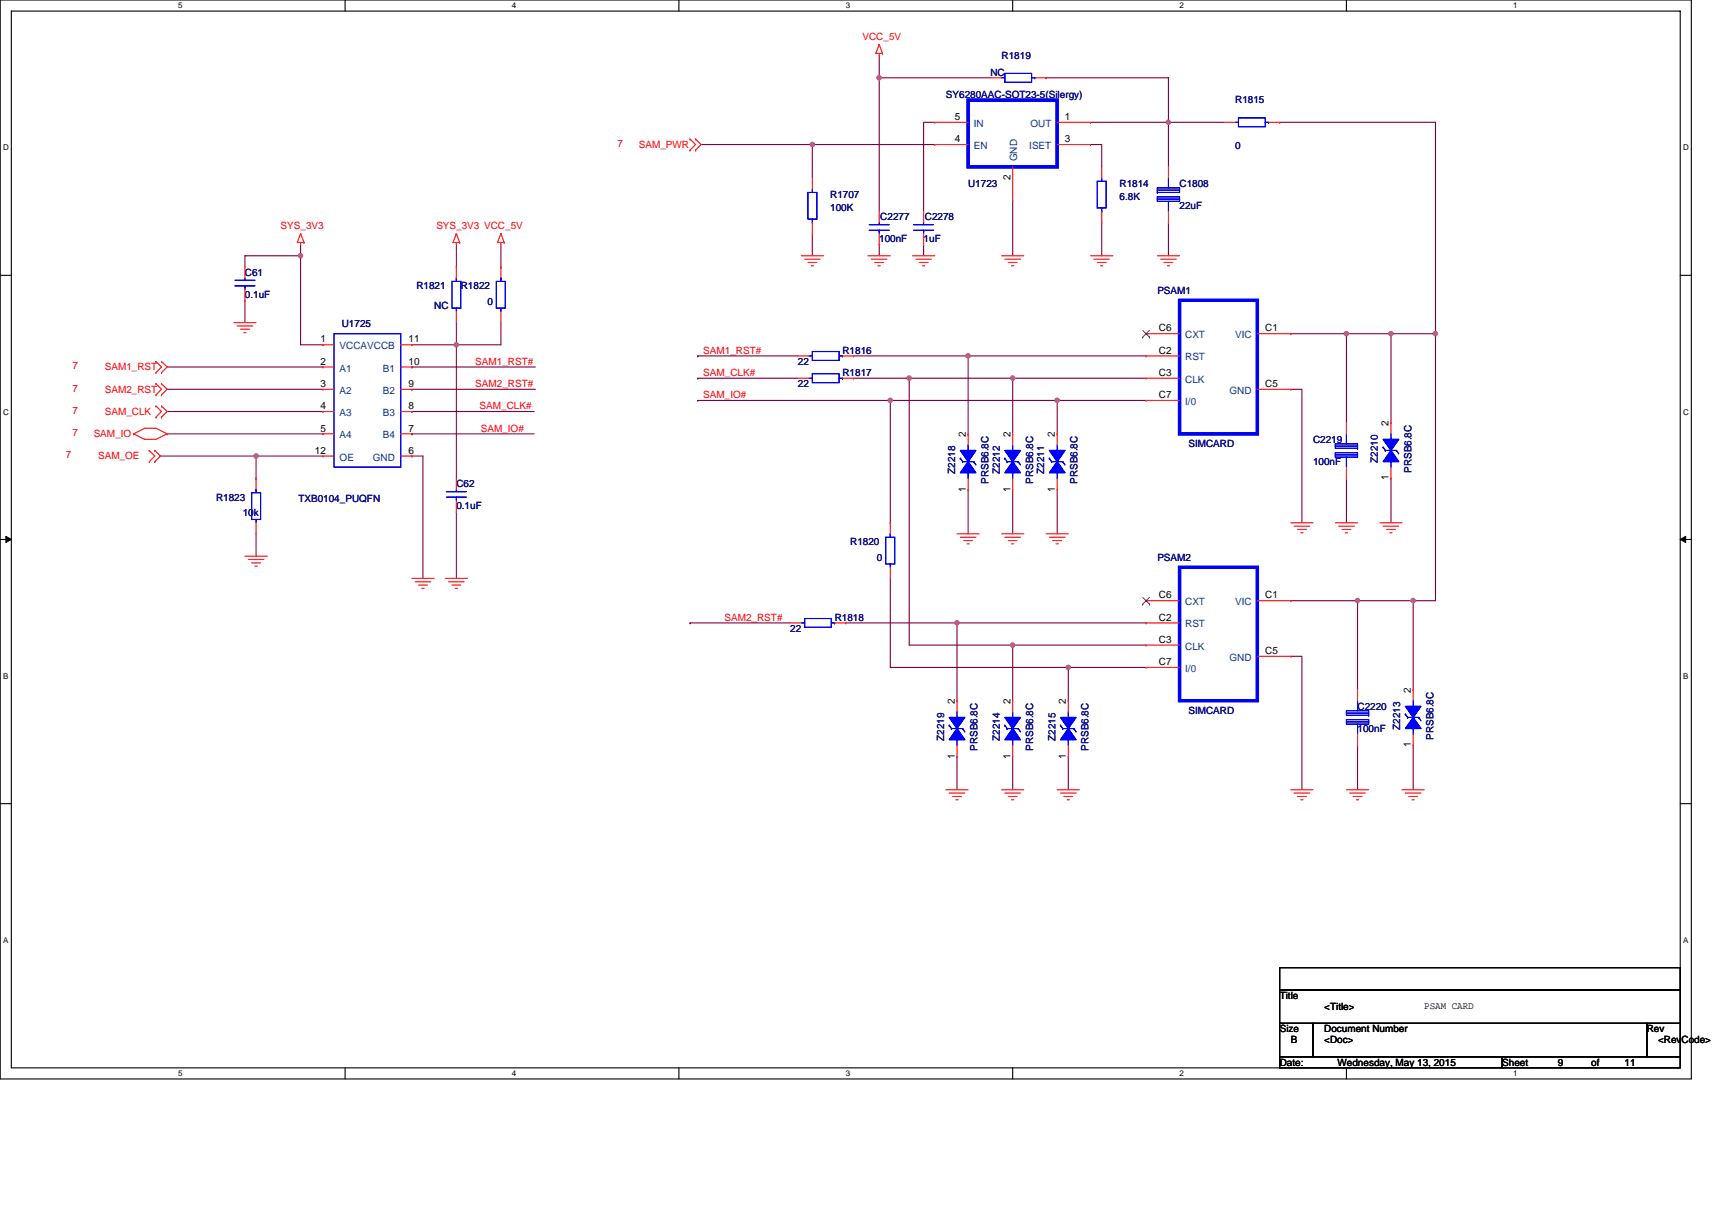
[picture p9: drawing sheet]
<svg xmlns="http://www.w3.org/2000/svg" width="297mm" height="210mm" viewBox="0 0 297 210" stroke-linecap="round" stroke-linejoin="round" font-family="sans-serif">
<path d="M0 0h293.5v187.2h-293.5zM2 1.9h289.5v183.4h-289.5z" fill="none" stroke="#000" stroke-width=".19"/>
<g fill="#fff">
<path d="M30.9 .2h.8v1.6h-.8z"/>
<path d="M30.9 185.5h.8v1.6h-.8z"/>
</g>
<path d="M59.9 0v1.9M59.9 185.3v1.9" fill="none" stroke="#000" stroke-width=".19"/>
<g fill="#fff">
<path d="M88.8 .2h.8v1.6h-.8z"/>
<path d="M88.8 185.5h.8v1.6h-.8z"/>
</g>
<path d="M117.8 0v1.9M117.8 185.3v1.9" fill="none" stroke="#000" stroke-width=".19"/>
<g fill="#fff">
<path d="M146.7 .2h.8v1.6h-.8z"/>
<path d="M146.7 185.5h.8v1.6h-.8z"/>
</g>
<path d="M175.7 0v1.9M175.7 185.3v1.9" fill="none" stroke="#000" stroke-width=".19"/>
<g fill="#fff">
<path d="M204.7 .2h.7v1.6h-.7z"/>
<path d="M204.7 185.5h.7v1.6h-.7z"/>
</g>
<path d="M233.6 0v1.9M233.6 185.3v1.9" fill="none" stroke="#000" stroke-width=".19"/>
<g fill="#fff">
<path d="M262.6 .2h.7v1.6h-.7z"/>
<path d="M262.6 185.5h.7v1.6h-.7z"/>
<path d="M.5 24.8h1v1.6h-1z"/>
<path d="M292 24.8h1v1.6h-1z"/>
<path d="M.5 70.7h1v1.5h-1z"/>
<path d="M292 70.7h1v1.5h-1z"/>
</g>
<path d="M0 47.8h2M291.5 47.8h2" fill="none" stroke="#000" stroke-width=".19"/>
<g fill="#fff">
<path d="M.5 116.5h.9v1.6h-.9z"/>
<path d="M292 116.5h.9v1.6h-.9z"/>
</g>
<path d="M0 93.6h2M291.5 93.6h2" fill="none" stroke="#000" stroke-width=".19"/>
<path d="M1 93.1l1 .5-1 .5zM291.5 93.6l1-.5v1z" fill="#000" stroke="#000" stroke-width=".17"/>
<g fill="#fff">
<path d="M.5 162.4h.9v1.5h-.9z"/>
<path d="M292 162.4h.9v1.5h-.9z"/>
</g>
<path d="M0 139.5h2M291.5 139.5h2M222 167.9h69.5v3.9h-69.5zM222 171.8h69.5v5.8h-69.5zM222 177.6h5.8v5.8h-5.8zM227.8 177.6h57.9v5.8h-57.9zM285.7 177.6h5.8v5.8h-5.8zM222 183.4h38.6v1.9h-38.6zM260.6 183.4h30.9v1.9h-30.9z" fill="none" stroke="#000" stroke-width=".19"/>
<g fill="none" stroke="#800040" stroke-width=".19">
<path d="M152.5 13.5h.1M152.5 13.5h19.3M152.5 9.7v3.8M152.5 13.5v23.2M181.5 13.5h21.2v7.7M121.6 25.1h19.3v5.8M140.9 25.1h.1M140.9 25.1h21.3M162.2 21.2h-2v15.5M175.7 34.7v9.7M189.2 25.1h2v3.9M189.2 21.2h13.5"/>
<path d="M191.2 38.6v5.8M202.7 21.2h.1M202.7 21.2v7.8M202.7 38.6v5.8M202.7 21.2h9.7M222 21.2h27.1v36.7M42.5 52.1v3.9M52.2 44.4h.1M52.2 44.4v15.4h3.8M52.2 44.4h-9.7v1.9M52.2 42.5v1.9M79.2 59.8h.1"/>
<path d="M79.2 56v3.8h-7.7M79.2 42.5v3.8M79.2 59.8v23.2M86.9 56v3.8h-7.7M86.9 42.5v3.8M140.9 40.5v3.9M152.5 42.5v1.9M160.2 42.5v1.9M224 57.9h9.6M233.6 57.9h.1M233.6 57.9h7.7M233.6 57.9v15.4"/>
<path d="M241.3 57.9h.1M241.3 57.9h7.8M241.3 57.9v15.4M249.1 57.9h.1M249.1 57.9v46.3h-3.9M27.8 79.1h16.6M29 67.6h27M29 71.4h27M29 75.3h27M29 63.7h27M44.4 79.1h.1M44.4 79.1h11.6"/>
<path d="M44.4 79.1v3.9M71.5 79.1h1.9v21.3M71.5 71.4h.1M71.5 75.3h.1M71.5 63.7h.1M71.5 67.6h.1M71.5 79.1h.1M71.5 71.4h21.2M71.5 75.3h21.2M71.5 63.7h21.4M71.5 67.6h21.4M121.1 61.8h.1"/>
<path d="M121.1 65.6h.1M121.1 69.5h.1M121.1 65.6h17.3M121.1 61.8h17.3M121.1 69.5h33.4M148.1 61.8h19.9M148.1 65.6h9.7M154.5 69.5v21.2M154.5 69.5h28.9v5.8M154.5 69.5h.1M157.8 65.6h.1M157.8 65.6v46.4h17.9"/>
<path d="M157.8 65.6h17.9v9.7M168 61.8h30.9M168 61.8h.1M168 61.8v13.5M175.7 65.6h.1M175.7 65.6h23.2M183.4 69.5h.1M183.4 69.5h15.5M224 67.6h1.9v23.1M44.4 92.6v3.9M79.2 88.8v11.6M168 84.9v7.7"/>
<path d="M175.7 84.9v7.7M183.4 84.9v7.7M233.6 83v7.7M241.3 83v7.7M119.7 108.1h.1M119.7 108.1h17.4M146.7 108.1h19.3M154.5 100.4v15.4h30.9v5.8M166 108.1h32.9M166 108.1h.1M166 108.1v13.5M175.7 112h23.2"/>
<path d="M175.7 112h.1M175.7 112v9.6M185.4 115.8h.1M185.4 115.8h13.5M224 104.2h11.5M224 113.9h1.9v23.2M235.5 104.2h.1M235.5 104.2h9.7M235.5 104.2v15.5M245.2 104.2h.1M245.2 104.2v15.5M166 131.3v5.8"/>
<path d="M175.7 131.3v5.8M185.4 131.3v5.8M235.5 129.3v7.8M245.2 129.3v7.8"/>
</g>
<g fill="#f0f" stroke="#f0f" stroke-width=".19">
<circle cx="52.1" cy="44.4" r=".38"/>
<circle cx="79.2" cy="59.8" r=".38"/>
<circle cx="152.5" cy="13.5" r=".38"/>
<circle cx="140.9" cy="25.1" r=".38"/>
<circle cx="202.7" cy="21.2" r=".38"/>
<circle cx="175.7" cy="65.6" r=".38"/>
<circle cx="168" cy="61.8" r=".38"/>
<circle cx="233.6" cy="57.9" r=".38"/>
<circle cx="241.3" cy="57.9" r=".37"/>
<circle cx="166" cy="108.1" r=".38"/>
<circle cx="235.5" cy="104.2" r=".38"/>
<circle cx="245.2" cy="104.2" r=".38"/>
<circle cx="249" cy="57.9" r=".38"/>
<circle cx="157.7" cy="65.6" r=".38"/>
<circle cx="185.3" cy="115.8" r=".38"/>
<circle cx="183.4" cy="69.5" r=".38"/>
<circle cx="44.4" cy="79.1" r=".38"/>
<circle cx="175.7" cy="111.9" r=".38"/>
<circle cx="154.5" cy="69.5" r=".38"/>
</g>
<g fill="none" stroke="#f00" stroke-width=".19">
<path d="M152.5 7.7l-.5 1.6h1.1M152.5 9.3v.4M152.5 7.7h.1M152.5 7.7l.6 1.6M153.1 9.3h.1M171.8 13.5h2M179.6 13.5h1.9M181.5 13.5h.1M119.7 26.1h.1M119.7 24.1h.1M119.7 24.1l1 1-1 1M120.7 24.1h.1"/>
<path d="M120.7 26.1h.1M120.7 24.1l.9 1-.9 1M140.9 30.9v1.9M140.9 38.6v1.9M152.5 36.7v1.9M160.2 36.7v1.9M162.2 25.1h.1M162.2 21.2h.1M162.2 21.2h5.8M162.2 25.1h5.8M175.7 34.7h.1M175.7 29v5.7"/>
<path d="M183.4 21.2h5.8M183.4 25.1h5.8M189.2 21.2h.1M189.2 25.1h.1M191.2 29v1.9M191.2 38.6h.1M191.2 36.7v1.9M202.7 29v1.9M202.7 38.6h.1M202.7 36.7v1.9M212.4 21.2h1.9M220.1 21.2h1.9"/>
<path d="M222 21.2h.1M40.6 56h3.8M41.1 56.6h2.8M41.7 57.1h1.6M42.3 57.7h.4M42.5 46.3v2M42.5 52.1h.1M42.5 50.2v1.9M52.2 40.5l-.6 1.6h1.1M52.2 42.1v.4M52.2 40.5h.1M52.2 40.5l.5 1.6"/>
<path d="M52.7 42.1h.1M56 59.8h.1M56 59.8h2M69.5 59.8h2M71.5 59.8h.1M79.2 40.5l-.6 1.6h1.2M79.2 42.1v.4M79.2 40.5h.1M79.2 54v2M79.2 46.3h.1M79.2 40.5l.6 1.6M79.2 46.3v2"/>
<path d="M79.8 42.1h.1M86.9 40.5l-.6 1.6h1.2M86.9 42.1v.4M86.9 40.5h.1M86.9 54v2M86.9 46.3h.1M86.9 40.5l.6 1.6M86.9 46.3v2M87.5 42.1h.1M139 44.4h3.9M139.6 45h2.7M140.2 45.6h1.5"/>
<path d="M140.8 46.1h.4M140.9 40.5h.1M150.6 44.4h3.9M151.2 45h2.7M151.8 45.6h1.5M152.3 46.1h.4M152.5 42.5h.1M152.5 40.5v2M158.3 44.4h3.9M158.9 45h2.7M159.5 45.6h1.5M160.1 46.1h.4"/>
<path d="M160.2 42.5h.1M160.2 40.5v2M173.8 44.4h3.8M174.3 45h2.8M174.9 45.6h1.6M175.5 46.1h.4M189.2 44.4h3.9M189.8 45h2.7M190.4 45.6h1.5M190.9 46.1h.4M198.9 57.9h.1M198.9 57.9h5.8"/>
<path d="M200.8 44.4h3.9M201.4 45h2.7M201.9 45.6h1.6M202.5 46.1h.4M218.2 57.9h5.8M224 57.9h.1M23.2 75.3l1.9-1h2l1.9 1M23.2 75.3h.1M23.2 75.3l1.9 .9h2l1.9-.9M25.9 78.2h.1M25.9 78.2l1 .9-1 1M26.9 78.2h.1"/>
<path d="M26.9 78.2l.9 .9-.9 1M27.1 68.5h.1M27.1 66.6h.1M27.1 72.4h.1M27.1 70.5h.1M27.1 64.7h.1M27.1 62.7h.1M27.1 66.6l.9 1-.9 .9M27.1 70.5l.9 .9-.9 1M27.1 62.7l.9 1-.9 1M28 66.6h.1M28 68.5h.1"/>
<path d="M28 70.5h.1M28 72.4h.1M28 62.7h.1M28 64.7h.1M28 66.6l1 1-1 .9M28 70.5l1 .9-1 1M28 62.7l1 1-1 1M29 75.3h.1M56 63.7h.1M56 67.6h.1M56 71.4h.1M56 75.3h.1"/>
<path d="M56 79.1h.1M56 67.6h2M56 63.7h2M56 71.4h2M56 75.3h2M56 79.1h2M69.5 67.6h2M69.5 63.7h2M69.5 71.4h2M69.5 75.3h2M69.5 79.1h2M71.5 79.1h.1"/>
<path d="M71.5 67.6h.1M71.5 71.4h.1M71.5 63.7h.1M71.5 75.3h.1M138.4 61.8h2M138.4 65.6h2M146.2 61.8h1.9M146.2 65.6h1.9M148.1 61.8h.1M148.1 65.6h.1M168 75.3h.1M168 75.3v1.9"/>
<path d="M175.7 75.3h.1M175.7 75.3v1.9M183.4 75.3h.1M183.4 75.3v1.9M198.9 61.8h.1M198.9 65.6h.1M198.9 69.5h.1M198.9 61.8h5.8M198.9 65.6h5.8M198.9 69.5h5.8M218.2 67.6h5.8M224 67.6h.1"/>
<path d="M233.6 73.3v2M241.3 73.3h.1M241.3 73.3v2M25.9 80.1h.1M26.9 80.1h.1M42.5 96.5h3.9M43.1 97.1h2.7M43.7 97.7h1.5M44.2 98.3h.4M44.4 90.7v1.9M44.4 83h.1M44.4 83v1.9"/>
<path d="M79.2 83v1.9M79.2 88.8h.1M79.2 86.9v1.9M154.5 98.4v2M154.5 90.7h.1M154.5 90.7v1.9M166 92.6h3.9M166.6 93.2h2.7M167.2 93.8h1.6M167.8 94.4h.4M168 84.9h.1M168 83v1.9"/>
<path d="M173.8 92.6h3.8M174.3 93.2h2.8M174.9 93.8h1.6M175.5 94.4h.4M175.7 84.9h.1M175.7 83v1.9M181.5 92.6h3.9M182.1 93.2h2.7M182.6 93.8h1.6M183.2 94.4h.4M183.4 84.9h.1M183.4 83v1.9"/>
<path d="M224 90.7h3.8M224.5 91.3h2.7M225.1 91.9h1.6M225.7 92.5h.4M231.7 90.7h3.8M232.3 91.3h2.7M232.9 91.9h1.5M233.4 92.5h.4M233.6 83h.1M233.6 81.1v1.9M239.4 90.7h3.9M240 91.3h2.7"/>
<path d="M240.6 91.9h1.5M241.1 92.5h.4M241.3 83h.1M241.3 81.1v1.9M71.5 100.4h3.8M72 101h2.7M72.6 101.5h1.6M73.2 102.1h.4M77.3 100.4h3.8M77.8 101h2.7M78.4 101.5h1.5M79 102.1h.4"/>
<path d="M137.1 108.1h1.9M144.8 108.1h1.9M146.7 108.1h.1M198.9 108.1h.1M198.9 112h.1M198.9 104.2h.1M198.9 115.8h.1M198.9 108.1h5.8M198.9 104.2h5.8M198.9 112h5.8M198.9 115.8h5.8M218.2 104.2h5.8"/>
<path d="M218.2 113.9h5.8M224 104.2h.1M224 113.9h.1M235.5 119.7v1.9M245.2 119.7h.1M245.2 119.7v1.9M164.1 137.1h3.9M164.7 137.6h2.7M165.3 138.2h1.5M165.9 138.8h.3M166 131.3h.1M166 121.6h.1"/>
<path d="M166 121.6v1.9M166 129.3v2M173.8 137.1h3.8M174.3 137.6h2.8M174.9 138.2h1.6M175.5 138.8h.4M175.7 131.3h.1M175.7 121.6h.1M175.7 121.6v1.9M175.7 129.3v2M183.4 137.1h3.9M184 137.6h2.7"/>
<path d="M184.6 138.2h1.5M185.2 138.8h.3M185.4 131.3h.1M185.4 121.6h.1M185.4 121.6v1.9M185.4 129.3v2M224 137.1h3.8M224.5 137.6h2.7M225.1 138.2h1.6M225.7 138.8h.4M233.6 137.1h3.9M234.2 137.6h2.7"/>
<path d="M234.8 138.2h1.5M235.3 138.8h.4M235.5 129.3h.1M235.5 127.4v1.9M243.3 137.1h3.8M243.8 137.6h2.7M244.4 138.2h1.6M245 138.8h.4M245.2 129.3h.1M245.2 127.4v1.9"/>
</g>
<g fill="#00f" stroke="#00f" stroke-width=".19">
<path d="M168 80.1l1.3 1.9h-2.7z" fill-rule="evenodd"/>
<path d="M166.6 78.2h2.7l-1.3 1.9z" fill-rule="evenodd"/>
<path d="M168 80.1l1.3 1.9h-2.7z" fill-rule="evenodd"/>
<path d="M166.6 78.2h2.7l-1.3 1.9z" fill-rule="evenodd"/>
<path d="M175.7 126.4l1.4 2h-2.8z" fill-rule="evenodd"/>
<path d="M174.3 124.5h2.8l-1.4 1.9z" fill-rule="evenodd"/>
<path d="M175.7 126.4l1.4 2h-2.8z" fill-rule="evenodd"/>
<path d="M174.3 124.5h2.8l-1.4 1.9z" fill-rule="evenodd"/>
<path d="M185.4 126.4l1.3 2h-2.7z" fill-rule="evenodd"/>
<path d="M184 124.5h2.7l-1.3 1.9z" fill-rule="evenodd"/>
<path d="M185.4 126.4l1.3 2h-2.7z" fill-rule="evenodd"/>
<path d="M184 124.5h2.7l-1.3 1.9z" fill-rule="evenodd"/>
<path d="M241.3 78.2l1.4 1.9h-2.7z" fill-rule="evenodd"/>
<path d="M240 76.2h2.7l-1.4 2z" fill-rule="evenodd"/>
<path d="M241.3 78.2l1.4 1.9h-2.7z" fill-rule="evenodd"/>
<path d="M240 76.2h2.7l-1.4 2z" fill-rule="evenodd"/>
<path d="M166 126.4l1.4 2h-2.7z" fill-rule="evenodd"/>
<path d="M164.7 124.5h2.7l-1.4 1.9z" fill-rule="evenodd"/>
<path d="M166 126.4l1.4 2h-2.7z" fill-rule="evenodd"/>
<path d="M164.7 124.5h2.7l-1.4 1.9z" fill-rule="evenodd"/>
<path d="M183.4 80.1l1.4 1.9h-2.7z" fill-rule="evenodd"/>
<path d="M182.1 78.2h2.7l-1.4 1.9z" fill-rule="evenodd"/>
<path d="M183.4 80.1l1.4 1.9h-2.7z" fill-rule="evenodd"/>
<path d="M182.1 78.2h2.7l-1.4 1.9z" fill-rule="evenodd"/>
<path d="M175.7 80.1l1.4 1.9h-2.8z" fill-rule="evenodd"/>
<path d="M174.3 78.2h2.8l-1.4 1.9z" fill-rule="evenodd"/>
<path d="M175.7 80.1l1.4 1.9h-2.8z" fill-rule="evenodd"/>
<path d="M174.3 78.2h2.8l-1.4 1.9z" fill-rule="evenodd"/>
<path d="M245.2 124.5l1.3 1.9h-2.7z" fill-rule="evenodd"/>
<path d="M243.8 122.6h2.7l-1.3 1.9z" fill-rule="evenodd"/>
<path d="M245.2 124.5l1.3 1.9h-2.7z" fill-rule="evenodd"/>
<path d="M243.8 122.6h2.7l-1.3 1.9z" fill-rule="evenodd"/>
</g>
<g fill="none" stroke="#00f" stroke-width=".19">
<path d="M173.8 13.5h.5M174.3 12.7h4.7v1.6h-4.7zM179 13.5h.6M179.6 13.5h.1M140.2 33.4h1.5v4.6h-1.5zM140.9 32.8v.6M140.9 38.6h.1M140.9 38v.6M150.8 40h3.5M150.8 39h3.5M152.5 38.6v.4M152.5 40h.1"/>
<path d="M152.5 40v.5M158.5 40h3.5M158.5 39h3.5M160.2 38.6v.4M160.2 40h.1M160.2 40v.5M190.4 31.5h1.5v4.6h-1.5zM191.2 30.9v.6M191.2 36.7h.1M191.2 36.1v.6M200.8 34.2h3.9v.7h-3.9zM200.8 34.5h3.9"/>
<path d="M200.8 32.6h3.9v.8h-3.9zM200.8 33h3.9M200.8 33.4h.1M202.7 30.9v1.7M202.7 34.9v1.8M214.3 21.2h.6M214.9 20.5h4.6v1.5h-4.6zM219.5 21.2h.6M220.1 21.2h.1M40.8 49.6h3.4M40.8 48.6h3.4M42.5 48.3v.3"/>
<path d="M42.5 49.6h.1M42.5 49.6v.6M58 57.9h11.5v23.2h-11.5zM78.4 48.8h1.5v4.7h-1.5zM79.2 53.5v.5M79.2 48.3h.1M79.2 48.3v.5M86.1 48.8h1.6v4.7h-1.6zM86.9 53.5v.5M86.9 48.3h.1M86.9 48.3v.5M140.4 61.8h.5"/>
<path d="M140.4 65.6h.5M140.9 61h4.7v1.5h-4.7zM140.9 64.9h4.7v1.5h-4.7zM145.6 61.8h.6M145.6 65.6h.6M146.2 61.8h.1M146.2 65.6h.1M166.6 79.5h.1M166.6 79.5l.4 .6M168 77.2v1.9M174.3 79.5h.1M174.3 79.5l.4 .6"/>
<path d="M175.7 77.2v1.9M182.1 79.5h.1M182.1 79.5l.4 .6M183.4 77.2v1.9M231.7 78.6h3.8v.7h-3.8zM231.7 79h3.8M231.7 77h3.8v.8h-3.8zM231.7 77.4h3.8M233.6 75.3v1.7M233.6 79.3v1.8M235.5 77.8h.1M240 77.6h.1"/>
<path d="M240 77.6l.4 .6M240.4 78.2h.1M240.4 78.2h1.9M241.3 79.1v2M241.3 75.3v1.9M242.3 78.2h.1M242.3 78.2l.4 .6M43.7 85.5h1.5v4.6h-1.5zM44.4 90.1v.6M44.4 84.9h.1M44.4 84.9v.6M77.4 86.3h3.5"/>
<path d="M77.4 85.3h3.5M79.2 84.9v.4M79.2 86.3h.1M79.2 86.3v.6M153.7 93.2h1.5v4.7h-1.5zM154.5 97.9v.5M154.5 92.6h.1M154.5 92.6v.6M167 80.1h.1M167 80.1h1.9M168 81.1v1.9M168.9 80.1h.1"/>
<path d="M168.9 80.1l.4 .6M174.7 80.1h.1M174.7 80.1h2M175.7 81.1v1.9M176.7 80.1h.1M176.7 80.1l.4 .6M182.5 80.1h.1M182.5 80.1h1.9M183.4 81.1v1.9M184.4 80.1h.1M184.4 80.1l.4 .6M139 108.1h.6"/>
<path d="M139.6 107.3h4.6v1.6h-4.6zM144.2 108.1h.6M144.8 108.1h.1M164.7 125.9h.1M164.7 125.9l.4 .5M165.1 126.4h.1M165.1 126.4h1.9M166 127.4v1.9M166 123.5v2M167 126.4h.1M167 126.4l.4 .6M174.3 125.9h.1"/>
<path d="M174.3 125.9l.4 .5M174.7 126.4h.1M174.7 126.4h2M175.7 127.4v1.9M175.7 123.5v2M176.7 126.4h.1M176.7 126.4l.4 .6M184 125.9h.1M184 125.9l.4 .5M184.4 126.4h.1M184.4 126.4h1.9M185.4 127.4v1.9"/>
<path d="M185.4 123.5v2M186.3 126.4h.1M186.3 126.4l.4 .6M233.6 124.9h3.9v.8h-3.9zM233.6 125.3h3.9M233.6 123.3h3.9v.8h-3.9zM233.6 123.7h3.9M235.5 121.6v1.7M235.5 125.7v1.7M237.5 124.1h.1M243.8 123.9h.1M243.8 123.9l.4 .6"/>
<path d="M244.2 124.5h.1M244.2 124.5h2M245.2 125.5v1.9M245.2 121.6v1.9M246.2 124.5h.1M246.2 124.5l.3 .6"/>
</g>
<path d="M168 17.4h15.4v11.6h-15.4zM204.7 52.1h13.5v23.2h-13.5zM204.7 98.4h13.5v23.2h-13.5z" fill="none" stroke="#00f" stroke-width=".57"/>
<path d="M198.3 58.5h.1M198.3 57.3l1.1 1.2M199.4 57.3l-1.1 1.2M199.4 58.5h.1M198.3 104.8h.1M198.3 103.7l1.1 1.1M199.4 103.7l-1.1 1.1M199.4 104.8h.1" fill="none" stroke="#804000" stroke-width=".17"/>
<g font-size="1.7" fill="#f00">
<text x="149.6" y="6.9">VCC_5V</text>
<text x="107.2" y="25.5">7</text>
<text x="110.8" y="25.7">SAM_PWR</text>
<text x="48.7" y="39.8">SYS_3V3</text>
<text x="75.7" y="39.8">SYS_3V3 VCC_5V</text>
<text x="12.6" y="64.1">7</text>
<text x="18.2" y="64.3">SAM1_RST</text>
<text x="82.5" y="63.3">SAM1_RST#</text>
<text x="122" y="61.4">SAM1_RST#</text>
<text x="122" y="65.3">SAM_CLK#</text>
<text x="12.6" y="67.9">7</text>
<text x="12.6" y="71.8">7</text>
<text x="18.2" y="68.1">SAM2_RST</text>
<text x="82.5" y="67.2">SAM2_RST#</text>
<text x="83.2" y="71">SAM_CLK#</text>
<text x="122" y="69.1">SAM_IO#</text>
<text x="12.6" y="75.7">7</text>
<text x="16.3" y="75.9">SAM_IO</text>
<text x="18.2" y="72">SAM_CLK</text>
<text x="83.4" y="74.9">SAM_IO#</text>
<text x="11.4" y="79.5">7</text>
<text x="17" y="79.7">SAM_OE</text>
<text x="125.7" y="107.7">SAM2_RST#</text>
</g>
<g font-size="1.7" fill="#000080">
<text x="173.8" y="10.2">R1819</text>
<text x="164.1" y="17">SY6280AAC-SOT23-5(Silergy)</text>
<text x="171.8" y="13.1">NC</text>
<text x="214.3" y="17.9">R1815</text>
<text x="214.3" y="25.9">0</text>
<text x="144" y="34.4">R1707</text>
<text x="168" y="32.4">U1723</text>
<text x="194.2" y="32.4">R1814</text>
<text x="194.2" y="34.7">6.8K</text>
<text x="204.7" y="32.4">C1808</text>
<text x="144" y="36.7">100K</text>
<text x="152.7" y="38.2">C2277</text>
<text x="160.5" y="38.2">C2278</text>
<text x="204.7" y="36.3">22uF</text>
<text x="42.5" y="47.9">C61</text>
<text x="152.5" y="42.1">100nF</text>
<text x="160.2" y="42.1">1uF</text>
<text x="42.5" y="51.7">0.1uF</text>
<text x="72.2" y="50.2">R1821</text>
<text x="75.3" y="53.7">NC</text>
<text x="79.9" y="50.2">R1822</text>
<text x="84.6" y="52.9">0</text>
<text x="200.8" y="51">PSAM1</text>
<text x="59.3" y="56.7">U1725</text>
<text x="138.4" y="63.3">22</text>
<text x="146.2" y="61.4">R1816</text>
<text x="146.2" y="65.2">R1817</text>
<text x="138.4" y="67.2">22</text>
<text x="206.2" y="77.6">SIMCARD</text>
<text x="227.8" y="76.8">C2219</text>
<text x="165.7" y="82.2" transform="rotate(-90 165.7 82.2)">Z2218</text>
<text x="171.5" y="84" transform="rotate(-90 171.5 84)">PRSB6.8C</text>
<text x="173.5" y="82.2" transform="rotate(-90 173.5 82.2)">Z2212</text>
<text x="179.2" y="84" transform="rotate(-90 179.2 84)">PRSB6.8C</text>
<text x="181.2" y="82.2" transform="rotate(-90 181.2 82.2)">Z2211</text>
<text x="187" y="84" transform="rotate(-90 187 84)">PRSB6.8C</text>
<text x="227.8" y="80.7">100nF</text>
<text x="239.1" y="80.3" transform="rotate(-90 239.1 80.3)">Z2210</text>
<text x="244.9" y="82" transform="rotate(-90 244.9 82)">PRSB6.8C</text>
<text x="37.5" y="86.9">R1823</text>
<text x="42.1" y="89.6">10k</text>
<text x="51.8" y="87.1">TXB0104_PUQFN</text>
<text x="79.2" y="84.5">C62</text>
<text x="79.2" y="88.4">0.1uF</text>
<text x="147.5" y="94.6">R1820</text>
<text x="152.1" y="97.3">0</text>
<text x="200.8" y="97.3">PSAM2</text>
<text x="144.8" y="107.7">R1818</text>
<text x="137.1" y="109.6">22</text>
<text x="206.2" y="123.9">SIMCARD</text>
<text x="235.5" y="123.1">C2220</text>
<text x="163.8" y="128.6" transform="rotate(-90 163.8 128.6)">Z2219</text>
<text x="169.6" y="130.3" transform="rotate(-90 169.6 130.3)">PRSB6.8C</text>
<text x="173.5" y="128.6" transform="rotate(-90 173.5 128.6)">Z2214</text>
<text x="179.2" y="130.3" transform="rotate(-90 179.2 130.3)">PRSB6.8C</text>
<text x="183.1" y="128.6" transform="rotate(-90 183.1 128.6)">Z2215</text>
<text x="188.9" y="130.3" transform="rotate(-90 188.9 130.3)">PRSB6.8C</text>
<text x="235.5" y="127">100nF</text>
<text x="242.9" y="126.6" transform="rotate(-90 242.9 126.6)">Z2213</text>
<text x="248.7" y="128.4" transform="rotate(-90 248.7 128.4)">PRSB6.8C</text>
</g>
<g font-size="1.7">
<text x="165.6" y="20.8">5</text>
<text x="184.8" y="20.8">1</text>
<text x="165.6" y="24.7">4</text>
<text x="184.8" y="24.7">3</text>
<text x="175.3" y="31.3" transform="rotate(-90 175.3 31.3)">2</text>
<text x="55.6" y="59.4">1</text>
<text x="70.9" y="59.4">11</text>
<text x="201.1" y="57.5">C6</text>
<text x="219.5" y="57.5">C1</text>
<text x="55.6" y="63.3">2</text>
<text x="70.9" y="63.3">10</text>
<text x="201.1" y="61.4">C2</text>
<text x="201.1" y="65.2">C3</text>
<text x="55.6" y="67.2">3</text>
<text x="55.6" y="71">4</text>
<text x="70.9" y="67.2">9</text>
<text x="70.9" y="71">8</text>
<text x="201.1" y="69.1">C7</text>
<text x="219.5" y="67.2">C5</text>
<text x="55.6" y="74.9">5</text>
<text x="70.9" y="74.9">7</text>
<text x="167.6" y="75.9" transform="rotate(-90 167.6 75.9)">2</text>
<text x="175.3" y="75.9" transform="rotate(-90 175.3 75.9)">2</text>
<text x="183" y="75.9" transform="rotate(-90 183 75.9)">2</text>
<text x="240.9" y="73.9" transform="rotate(-90 240.9 73.9)">2</text>
<text x="54.6" y="78.7">12</text>
<text x="70.9" y="78.7">6</text>
<text x="240.9" y="83.4" transform="rotate(-90 240.9 83.4)">1</text>
<text x="167.6" y="85.3" transform="rotate(-90 167.6 85.3)">1</text>
<text x="175.3" y="85.3" transform="rotate(-90 175.3 85.3)">1</text>
<text x="183" y="85.3" transform="rotate(-90 183 85.3)">1</text>
<text x="201.1" y="107.7">C2</text>
<text x="201.1" y="103.8">C6</text>
<text x="219.5" y="103.8">C1</text>
<text x="201.1" y="111.5">C3</text>
<text x="219.5" y="113.5">C5</text>
<text x="201.1" y="115.4">C7</text>
<text x="165.6" y="122.2" transform="rotate(-90 165.6 122.2)">2</text>
<text x="175.3" y="122.2" transform="rotate(-90 175.3 122.2)">2</text>
<text x="185" y="122.2" transform="rotate(-90 185 122.2)">2</text>
<text x="244.8" y="120.2" transform="rotate(-90 244.8 120.2)">2</text>
<text x="165.6" y="131.6" transform="rotate(-90 165.6 131.6)">1</text>
<text x="175.3" y="131.6" transform="rotate(-90 175.3 131.6)">1</text>
<text x="185" y="131.6" transform="rotate(-90 185 131.6)">1</text>
<text x="244.8" y="129.7" transform="rotate(-90 244.8 129.7)">1</text>
<text x="222" y="173.4">Title</text>
<text x="222" y="179.1">Size</text>
<text x="229.8" y="179.1">Document Number</text>
<text x="229.8" y="175.3">&lt;Title&gt;</text>
<text x="247.1" y="175.1">PSAM CARD</text>
<text x="285.7" y="179.1">Rev</text>
<text x="222" y="184.9">Date:</text>
<text x="224" y="181.1">B</text>
<text x="229.8" y="181.1">&lt;Doc&gt;</text>
<text x="232.1" y="184.9">Wednesday, May 13, 2015</text>
<text x="260.6" y="184.9">Sheet</text>
<text x="270.3" y="184.9">9</text>
<text x="276.1" y="184.9">of</text>
<text x="281.9" y="184.9">11</text>
<text x="287.7" y="181.1">&lt;RevCode&gt;</text>
</g>
<g font-size="1.7" fill="#004080">
<text x="168.9" y="22">IN</text>
<text x="178.8" y="22">OUT</text>
<text x="168.9" y="25.9">EN</text>
<text x="176.5" y="28" transform="rotate(-90 176.5 28)">GND</text>
<text x="178.6" y="25.9">ISET</text>
<text x="205.6" y="58.7">CXT</text>
<text x="214.3" y="58.7">VIC</text>
<text x="58.9" y="60.6">VCCAVCCB</text>
<text x="58.9" y="64.5">A1</text>
<text x="66.4" y="64.5">B1</text>
<text x="205.6" y="62.5">RST</text>
<text x="58.9" y="68.3">A2</text>
<text x="66.4" y="68.3">B2</text>
<text x="205.6" y="66.4">CLK</text>
<text x="205.6" y="70.3">I/0</text>
<text x="213.3" y="68.3">GND</text>
<text x="58.9" y="72.2">A3</text>
<text x="58.9" y="76.1">A4</text>
<text x="66.4" y="72.2">B3</text>
<text x="66.4" y="76.1">B4</text>
<text x="58.9" y="79.9">OE</text>
<text x="64.7" y="79.9">GND</text>
<text x="205.6" y="105">CXT</text>
<text x="214.3" y="105">VIC</text>
<text x="205.6" y="108.9">RST</text>
<text x="205.6" y="112.7">CLK</text>
<text x="205.6" y="116.6">I/0</text>
<text x="213.3" y="114.7">GND</text>
</g>
<g font-size="1.4">
<text x="30.9" y="1.5">5</text>
<text x="88.8" y="1.5">4</text>
<text x="146.7" y="1.5">3</text>
<text x="204.7" y="1.5">2</text>
<text x="262.6" y="1.5">1</text>
<text x=".5" y="26.1">D</text>
<text x="292" y="26.1">D</text>
<text x=".5" y="71.9">C</text>
<text x="292" y="71.9">C</text>
<text x=".5" y="117.8">B</text>
<text x="292" y="117.8">B</text>
<text x=".5" y="163.6">A</text>
<text x="292" y="163.6">A</text>
<text x="30.9" y="186.8">5</text>
<text x="88.8" y="186.8">4</text>
<text x="146.7" y="186.8">3</text>
<text x="204.7" y="186.8">2</text>
<text x="262.6" y="186.8">1</text>
</g>
</svg>
